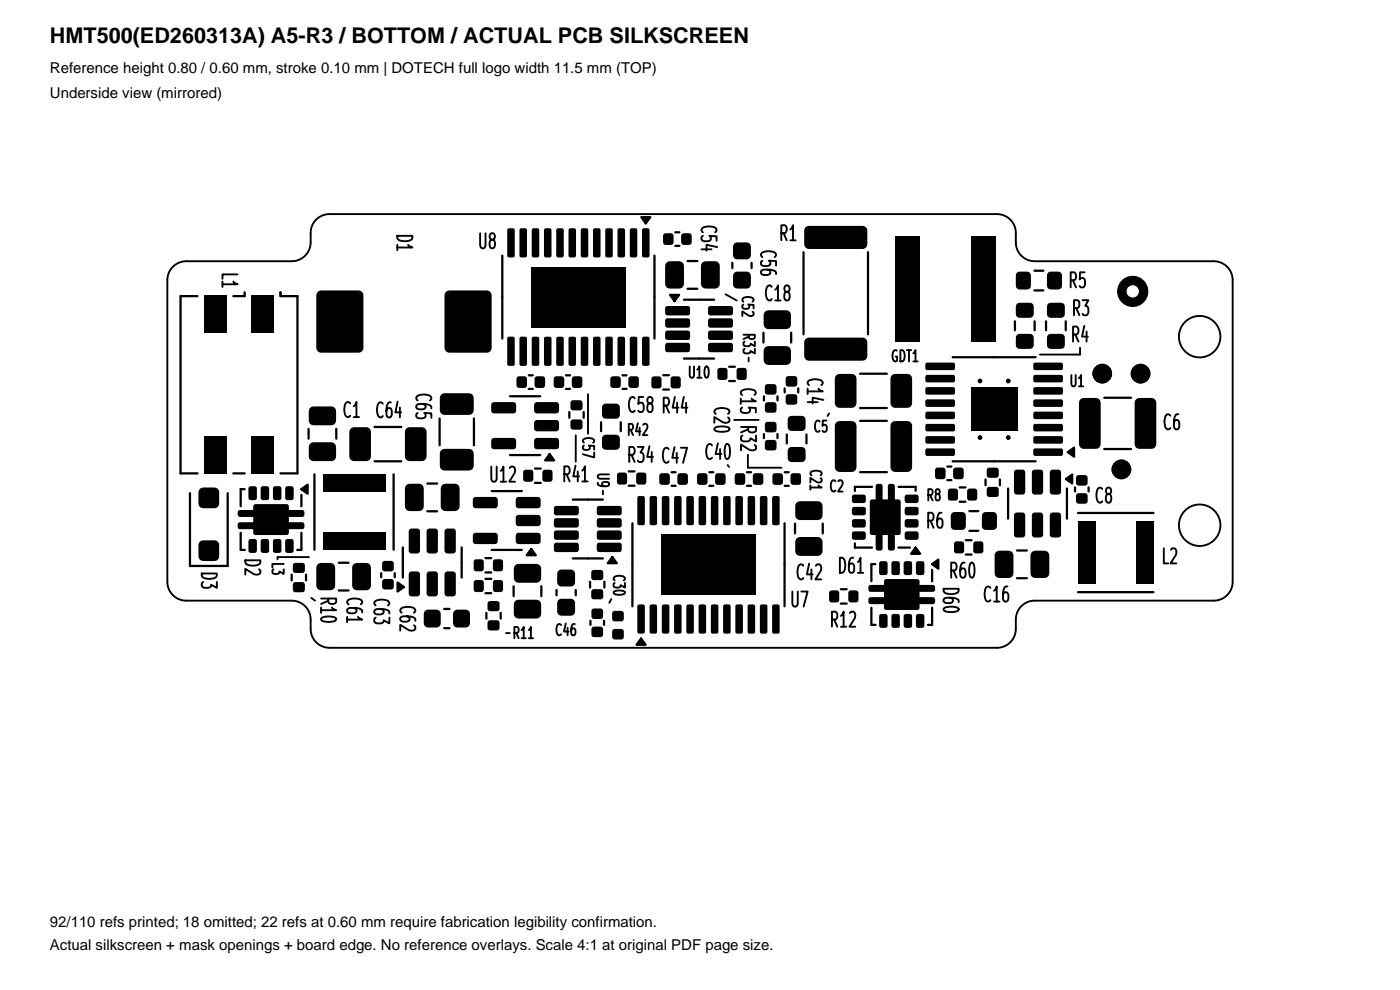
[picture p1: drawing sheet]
<svg xmlns="http://www.w3.org/2000/svg" width="297mm" height="210mm" viewBox="0 0 297 210" stroke-linecap="round" stroke-linejoin="round" font-family="sans-serif">
<g fill="#000" stroke="#000" stroke-width=".21">
<circle cx="233.8" cy="79.3" r="1.98"/>
<circle cx="240.3" cy="61.8" r="3.2"/>
<circle cx="242" cy="79.3" r="1.98"/>
<circle cx="207.9" cy="86.8" r=".4"/>
<circle cx="207.9" cy="92.8" r=".4"/>
<circle cx="207.9" cy="80.8" r=".4"/>
<circle cx="213.9" cy="86.8" r=".4"/>
<circle cx="213.9" cy="92.8" r=".4"/>
<circle cx="213.9" cy="80.8" r=".4"/>
<circle cx="237.9" cy="99.6" r="1.98"/>
</g>
<g fill="#000">
<path d="M107.7 48.5l1.1-.1 .3 .1 .1 .3v5.4l-.1 .3-.3 .1h-1l-.2-.4v-5.4zM110.3 48.5l1.1-.1 .3 .1 .1 .3v5.4l-.1 .3-.3 .1h-1l-.2-.4v-5.4zM112.9 48.5l1.1-.1 .3 .1 .1 .3v5.4l-.1 .3-.3 .1h-1l-.2-.4v-5.4zM115.5 48.5l1.1-.1 .3 .1 .1 .3v5.4l-.1 .3-.3 .1h-1l-.2-.4v-5.4zM118.1 48.5l1.1-.1 .3 .1 .1 .3v5.4l-.1 .3-.3 .1h-1l-.2-.4v-5.4zM120.7 48.5l1.1-.1 .3 .1 .1 .3v5.4l-.1 .3-.3 .1h-1l-.2-.4v-5.4zM123.3 48.5l1.1-.1 .3 .1 .1 .3v5.4l-.1 .3-.3 .1h-1l-.2-.4v-5.4zM125.9 48.5l1.1-.1 .3 .1 .1 .3v5.4l-.1 .3-.3 .1h-1l-.2-.4v-5.4zM128.5 48.5l1.1-.1 .3 .1 .1 .3v5.4l-.1 .3-.3 .1h-1l-.2-.4v-5.4zM131.1 48.5l1.1-.1 .3 .1 .1 .3v5.4l-.1 .3-.3 .1h-1l-.2-.4v-5.4zM112.7 56.6h20v12.8h-20zM133.7 48.5l1.1-.1 .3 .1 .1 .3v5.4l-.1 .3-.3 .1h-1l-.2-.4v-5.4z"/>
<path d="M136.3 48.5l1.1-.1 .3 .1 .1 .3v5.4l-.1 .3-.3 .1h-1l-.2-.4v-5.4zM136 46.1h2l-1 1.3zM140.8 49.6l.4-.1h1.1a.56 .56 0 0 1 .6 .5v1.4a.56 .56 0 0 1-.6 .6h-1.1a.56 .56 0 0 1-.5-.6v-1.4zM144.7 49.6l.4-.1h1.1a.56 .56 0 0 1 .5 .5v1.4a.56 .56 0 0 1-.5 .6h-1.1a.56 .56 0 0 1-.6-.6v-1.4zM155.8 51.7l.6-.3h2a.9 .9 0 0 1 .9 .9v1.8a.9 .9 0 0 1-.9 .9h-2a.9 .9 0 0 1-.9-.9v-1.8zM170.9 48.2l.7-.3h11.4a1 1 0 0 1 1 1v2.9a1 1 0 0 1-1 1h-11.4a1 1 0 0 1-1-1v-2.9zM215.7 57.9l.6-.3h1.6a.8 .8 0 0 1 .8 .8v2.2a.8 .8 0 0 1-.8 .8h-1.6a.8 .8 0 0 1-.8-.8v-2.2zM222.3 57.9l.6-.3h1.6a.8 .8 0 0 1 .8 .8v2.2a.8 .8 0 0 1-.8 .8h-1.6a.8 .8 0 0 1-.8-.8v-2.2zM43.2 62.6h4.8v8h-4.8zM53.4 62.6h4.8v8h-4.8zM67.4 61.9l.7-.3h8a1 1 0 0 1 1 1v11.2a1 1 0 0 1-1 1h-8a1 1 0 0 1-1-1v-11.2zM94.6 61.9l.7-.3h8a1 1 0 0 1 1 1v11.2a1 1 0 0 1-1 1h-8a1 1 0 0 1-1-1v-11.2z"/>
<path d="M107.7 71.5l1.1-.1 .3 .1 .1 .3v5.4l-.1 .3-.3 .1h-1l-.2-.4v-5.4zM110.3 71.5l1.1-.1 .3 .1 .1 .3v5.4l-.1 .3-.3 .1h-1l-.2-.4v-5.4zM112.9 71.5l1.1-.1 .3 .1 .1 .3v5.4l-.1 .3-.3 .1h-1l-.2-.4v-5.4zM115.5 71.5l1.1-.1 .3 .1 .1 .3v5.4l-.1 .3-.3 .1h-1l-.2-.4v-5.4zM118.1 71.5l1.1-.1 .3 .1 .1 .3v5.4l-.1 .3-.3 .1h-1l-.2-.4v-5.4zM120.7 71.5l1.1-.1 .3 .1 .1 .3v5.4l-.1 .3-.3 .1h-1l-.2-.4v-5.4zM123.3 71.5l1.1-.1 .3 .1 .1 .3v5.4l-.1 .3-.3 .1h-1l-.2-.4v-5.4zM125.9 71.5l1.1-.1 .3 .1 .1 .3v5.4l-.1 .3-.3 .1h-1l-.2-.4v-5.4zM128.5 71.5l1.1-.1 .3 .1 .1 .3v5.4l-.1 .3-.3 .1h-1l-.2-.4v-5.4zM131.1 71.5l1.1-.1 .3 .1 .1 .3v5.4l-.1 .3-.3 .1h-1l-.2-.4v-5.4zM133.7 71.5l1.1-.1 .3 .1 .1 .3v5.4l-.1 .3-.3 .1h-1l-.2-.4v-5.4zM136.3 71.5l1.1-.1 .3 .1 .1 .3v5.4l-.1 .3-.3 .1h-1l-.2-.4v-5.4z"/>
<path d="M141.4 55.7l.7-.3h2a1 1 0 0 1 1 1v3.8a1 1 0 0 1-1 1h-2a1 1 0 0 1-1-1v-3.8zM141.2 65.1l.4-.2 4.5 .1 .3 .4v1.2l-.5 .3h-4.5l-.3-.5v-1zM141.2 67.7l.4-.2 4.5 .1 .3 .4v1.2l-.5 .3h-4.5l-.3-.5v-1zM141.2 70.3l.4-.2 4.5 .1 .3 .4v1.2l-.5 .3h-4.5l-.3-.5v-1zM141.2 72.9l.4-.2 4.5 .1 .3 .4v1.2l-.5 .3h-4.5l-.3-.5v-1zM142.1 62.6h2l-1 1.3zM149 55.7l.7-.3h2a1 1 0 0 1 1 1v3.8a1 1 0 0 1-1 1h-2a1 1 0 0 1-1-1v-3.8zM150.3 72.9l.4-.2 4.5 .1 .3 .4v1.2l-.5 .3h-4.5l-.3-.5v-1zM150.3 70.3l.4-.2 4.5 .1 .3 .4v1.2l-.5 .3h-4.5l-.3-.5v-1zM150.3 67.7l.4-.2 4.5 .1 .3 .4v1.2l-.5 .3h-4.5l-.3-.5v-1zM150.3 65.1l.4-.2 4.5 .1 .3 .4v1.2l-.5 .3h-4.5l-.3-.5v-1zM152.3 78.2l.4-.2h1.1l.4 .2 .1 .4v1.5l-.1 .3-.4 .2h-1.1l-.4-.2-.1-.3v-1.5z"/>
<path d="M155.8 57.9l.6-.3h2a.9 .9 0 0 1 .9 .9v1.8a.9 .9 0 0 1-.9 .9h-2a.9 .9 0 0 1-.9-.9v-1.8zM156.4 78.2l.4-.2h1.1l.4 .2 .1 .4v1.5l-.1 .3-.4 .2h-1.1l-.4-.2-.1-.3v-1.5zM162.3 73.7l.7-.3h3.8a1 1 0 0 1 1 1v2a1 1 0 0 1-1 1h-3.8a1 1 0 0 1-1-1v-2zM162.3 66.1l.7-.3h3.8a1 1 0 0 1 1 1v2a1 1 0 0 1-1 1h-3.8a1 1 0 0 1-1-1v-2zM170.9 71.9l.7-.3h11.4a1 1 0 0 1 1 1v2.9a1 1 0 0 1-1 1h-11.4a1 1 0 0 1-1-1v-2.9zM190 50.1h5.2v22.4h-5.2zM196.4 77l.3-.1h5.5l.4 .3v.9l-.1 .3-.3 .1h-5.5l-.3-.1-.1-.3zM196.4 79.6l.3-.1h5.5l.4 .3v.9l-.1 .3-.3 .1h-5.5l-.3-.1-.1-.3zM206 50.1h5.2v22.4h-5.2zM215.7 71.1l.6-.3h2.2a.8 .8 0 0 1 .8 .8v1.6a.8 .8 0 0 1-.8 .8h-2.2a.8 .8 0 0 1-.8-.8v-1.6zM215.7 64.5l.6-.3h2.2a.8 .8 0 0 1 .8 .8v1.6a.8 .8 0 0 1-.8 .8h-2.2a.8 .8 0 0 1-.8-.8v-1.6zM222.3 64.5l.6-.3h2.2a.8 .8 0 0 1 .8 .8v1.6a.8 .8 0 0 1-.8 .8h-2.2a.8 .8 0 0 1-.8-.8v-1.6z"/>
<path d="M222.3 71.1l.6-.3h2.2a.8 .8 0 0 1 .8 .8v1.6a.8 .8 0 0 1-.8 .8h-2.2a.8 .8 0 0 1-.8-.8v-1.6zM219.3 79.6l.3-.1h5.5l.4 .3v.9l-.1 .3-.3 .1h-5.5l-.3-.1-.1-.3zM219.3 77l.3-.1h5.5l.4 .3v.9l-.1 .3-.3 .1h-5.5l-.3-.1-.1-.3zM43.2 92.6h4.8v8h-4.8zM53.4 92.6h4.8v8h-4.8zM65.8 94.1l.7-.3h3.8a1 1 0 0 1 1 1v2a1 1 0 0 1-1 1h-3.8a1 1 0 0 1-1-1v-2zM65.8 86.5l.7-.3h3.8a1 1 0 0 1 1 1v2a1 1 0 0 1-1 1h-3.8a1 1 0 0 1-1-1v-2zM74.4 90.9l.7-.3h2.6a1 1 0 0 1 1 1v5.2a1 1 0 0 1-1 1h-2.6a1 1 0 0 1-1-1v-5.2zM86.2 90.9l.7-.3h2.6a1 1 0 0 1 1 1v5.2a1 1 0 0 1-1 1h-2.6a1 1 0 0 1-1-1v-5.2zM93.6 95.5l.7-.3h5.2a1 1 0 0 1 1 1v2.6a1 1 0 0 1-1 1h-5.2a1 1 0 0 1-1-1v-2.6zM93.6 83.7l.7-.3h5.2a1 1 0 0 1 1 1v2.6a1 1 0 0 1-1 1h-5.2a1 1 0 0 1-1-1v-2.6zM104.4 85.5l.4-.2h4.1a.6 .6 0 0 1 .6 .6v1.2a.6 .6 0 0 1-.6 .6h-4.1a.6 .6 0 0 1-.6-.6v-1.2z"/>
<path d="M104.4 93.1l.4-.2h4.1a.6 .6 0 0 1 .6 .6v1.2a.6 .6 0 0 1-.6 .6h-4.1a.6 .6 0 0 1-.6-.6v-1.2zM109.7 80l.4-.2h1.1a.56 .56 0 0 1 .6 .6v1.3a.56 .56 0 0 1-.6 .6h-1.1a.56 .56 0 0 1-.5-.6v-1.3zM113.6 80l.4-.2h1.1a.56 .56 0 0 1 .5 .6v1.3a.56 .56 0 0 1-.5 .6h-1.1a.56 .56 0 0 1-.6-.6v-1.3zM116.6 96.3l1 1.4h-2zM117.6 80l.4-.2h1.1a.56 .56 0 0 1 .6 .6v1.3a.56 .56 0 0 1-.6 .6h-1.1a.56 .56 0 0 1-.5-.6v-1.3zM113.5 93.1l.4-.2h4.1a.6 .6 0 0 1 .6 .6v1.2a.6 .6 0 0 1-.6 .6h-4.1a.6 .6 0 0 1-.6-.6v-1.2zM113.5 89.3l.4-.2h4.1a.6 .6 0 0 1 .6 .6v1.2a.6 .6 0 0 1-.6 .6h-4.1a.6 .6 0 0 1-.6-.6v-1.2zM113.5 85.5l.4-.2h4.1a.6 .6 0 0 1 .6 .6v1.2a.6 .6 0 0 1-.6 .6h-4.1a.6 .6 0 0 1-.6-.6v-1.2zM121.5 80l.4-.2h1.1a.56 .56 0 0 1 .5 .6v1.3a.56 .56 0 0 1-.5 .6h-1.1a.56 .56 0 0 1-.6-.6v-1.3zM121.2 85.1l.4-.2h1.4l.4 .2 .2 .3v1.1l-.2 .4-.4 .2h-1.4l-.4-.2-.2-.4v-1.1zM121.2 89.1l.4-.1h1.4l.4 .1 .2 .4v1.1l-.2 .4-.4 .1h-1.4l-.4-.1-.2-.4v-1.1zM127.9 85.9l.6-.3h2.2a.8 .8 0 0 1 .8 .8v1.6a.8 .8 0 0 1-.8 .8h-2.2a.8 .8 0 0 1-.8-.8v-1.6z"/>
<path d="M127.9 92.5l.6-.3h2.2a.8 .8 0 0 1 .8 .8v1.6a.8 .8 0 0 1-.8 .8h-2.2a.8 .8 0 0 1-.8-.8v-1.6zM129.6 80l.4-.2h1.1a.56 .56 0 0 1 .6 .6v1.3a.56 .56 0 0 1-.6 .6h-1.1a.56 .56 0 0 1-.5-.6v-1.3zM133.5 80l.4-.2h1.1a.56 .56 0 0 1 .5 .6v1.3a.56 .56 0 0 1-.5 .6h-1.1a.56 .56 0 0 1-.6-.6v-1.3zM138.3 80l.4-.2h1.1l.4 .2 .1 .4v1.5l-.1 .3-.4 .2h-1.1l-.4-.2-.1-.3v-1.5zM142.4 80l.4-.2h1.1l.4 .2 .1 .4v1.5l-.1 .3-.4 .2h-1.1l-.4-.2-.1-.3v-1.5zM162.4 89.6l.4-.1h1.4a.56 .56 0 0 1 .5 .5v1.2a.56 .56 0 0 1-.5 .5h-1.4a.56 .56 0 0 1-.5-.5v-1.2zM162.4 93.5l.4-.2h1.4a.56 .56 0 0 1 .5 .6v1.1a.56 .56 0 0 1-.5 .6h-1.4a.56 .56 0 0 1-.5-.6v-1.1zM162.4 85.5l.4-.2h1.4a.56 .56 0 0 1 .5 .6v1.1a.56 .56 0 0 1-.5 .6h-1.4a.56 .56 0 0 1-.5-.6v-1.1zM162.4 81.6l.4-.1h1.4a.56 .56 0 0 1 .5 .5v1.2a.56 .56 0 0 1-.5 .5h-1.4a.56 .56 0 0 1-.5-.5v-1.2zM166.8 83.8l.4-.2h1.4a.56 .56 0 0 1 .5 .6v1.1a.56 .56 0 0 1-.5 .6h-1.4a.56 .56 0 0 1-.5-.6v-1.1zM166.8 79.9l.4-.1h1.4a.56 .56 0 0 1 .5 .5v1.2a.56 .56 0 0 1-.5 .5h-1.4a.56 .56 0 0 1-.5-.5v-1.2zM167.3 95.1l.6-.3h2.2a.8 .8 0 0 1 .8 .8v1.6a.8 .8 0 0 1-.8 .8h-2.2a.8 .8 0 0 1-.8-.8v-1.6z"/>
<path d="M167.3 88.5l.6-.3h2.2a.8 .8 0 0 1 .8 .8v1.6a.8 .8 0 0 1-.8 .8h-2.2a.8 .8 0 0 1-.8-.8v-1.6zM177.4 89.6l.7-.3h2.6a1 1 0 0 1 1 1v8.8a1 1 0 0 1-1 1h-2.6a1 1 0 0 1-1-1v-8.8zM177.4 79.6l.7-.3h2.6a1 1 0 0 1 1 1v5.2a1 1 0 0 1-1 1h-2.6a1 1 0 0 1-1-1v-5.2zM189.2 89.6l.7-.3h2.6a1 1 0 0 1 1 1v8.8a1 1 0 0 1-1 1h-2.6a1 1 0 0 1-1-1v-8.8zM189.2 79.6l.7-.3h2.6a1 1 0 0 1 1 1v5.2a1 1 0 0 1-1 1h-2.6a1 1 0 0 1-1-1v-5.2zM196.4 82.2l.3-.1h5.5l.4 .3v.9l-.1 .3-.3 .1h-5.5l-.3-.1-.1-.3zM196.4 84.8l.3-.1h5.5l.4 .3v.9l-.1 .3-.3 .1h-5.5l-.3-.1-.1-.3zM196.4 87.4l.3-.1h5.5l.4 .3v.9l-.1 .3-.3 .1h-5.5l-.3-.1-.1-.3zM196.4 90l.3-.1h5.5l.4 .3v.9l-.1 .3-.3 .1h-5.5l-.3-.1-.1-.3zM196.4 92.6l.3-.1h5.5l.4 .3v.9l-.1 .3-.3 .1h-5.5l-.3-.1-.1-.3zM196.4 95.2l.3-.1h5.5l.4 .3v.9l-.1 .3-.3 .1h-5.5l-.3-.1-.1-.3zM215.3 99.8l.4-.2h1.2a.6 .6 0 0 1 .6 .6v4.1a.6 .6 0 0 1-.6 .6h-1.2a.6 .6 0 0 1-.6-.6v-4.1z"/>
<path d="M206 82.2h9.8v9.2h-9.8zM219.1 99.8l.4-.2h1.2a.6 .6 0 0 1 .6 .6v4.1a.6 .6 0 0 1-.6 .6h-1.2a.6 .6 0 0 1-.6-.6v-4.1zM222.9 99.8l.4-.2h1.2a.6 .6 0 0 1 .6 .6v4.1a.6 .6 0 0 1-.6 .6h-1.2a.6 .6 0 0 1-.6-.6v-4.1zM219.3 95.2l.3-.1h5.5l.4 .3v.9l-.1 .3-.3 .1h-5.5l-.3-.1-.1-.3zM219.3 92.6l.3-.1h5.5l.4 .3v.9l-.1 .3-.3 .1h-5.5l-.3-.1-.1-.3zM219.3 90l.3-.1h5.5l.4 .3v.9l-.1 .3-.3 .1h-5.5l-.3-.1-.1-.3zM219.3 87.4l.3-.1h5.5l.4 .3v.9l-.1 .3-.3 .1h-5.5l-.3-.1-.1-.3zM219.3 84.8l.3-.1h5.5l.4 .3v.9l-.1 .3-.3 .1h-5.5l-.3-.1-.1-.3zM219.3 82.2l.3-.1h5.5l.4 .3v.9l-.1 .3-.3 .1h-5.5l-.3-.1-.1-.3zM226.5 95.9l1.4-.9v1.9zM229.2 84.7l.7-.3h2.6a1 1 0 0 1 1 1v8.8a1 1 0 0 1-1 1h-2.6a1 1 0 0 1-1-1v-8.8zM241 84.7l.7-.3h2.6a1 1 0 0 1 1 1v8.8a1 1 0 0 1-1 1h-2.6a1 1 0 0 1-1-1v-8.8z"/>
<path d="M42.4 114.9l.7-.3h2.4a1 1 0 0 1 1 1v2.4a1 1 0 0 1-1 1h-2.4a1 1 0 0 1-1-1v-2.4zM42.4 103.7l.7-.3h2.4a1 1 0 0 1 1 1v2.4a1 1 0 0 1-1 1h-2.4a1 1 0 0 1-1-1v-2.4zM50.6 108.3l.3-.1h3.9l.2 .3v.9l-.4 .3-3.9-.1-.3-.4zM50.6 110.9l.3-.1h3.9l.2 .3v.9l-.4 .3-3.9-.1-.3-.4zM52.8 103.3l1.2-.2 .5 .3v2.2l-.3 .5h-1l-.5-.3v-2.2zM52.8 114.5l1.2-.2 .5 .3v2.2l-.3 .5h-1l-.5-.3v-2.2zM53.9 107.1l.3-.2h6.6l.3 .2 .2 .3v5.6l-.2 .4-.3 .1h-6.6l-.3-.1-.2-.4v-5.6zM55.4 103.3l1.2-.2 .5 .3v2.2l-.3 .5h-1l-.5-.3v-2.2zM55.4 114.5l1.2-.2 .5 .3v2.2l-.3 .5h-1l-.5-.3v-2.2zM58 103.3l1.2-.2 .5 .3v2.2l-.3 .5h-1l-.5-.3v-2.2zM58 114.5l1.2-.2 .5 .3v2.2l-.3 .5h-1l-.5-.3v-2.2zM60.1 108.3l.3-.1h3.9l.2 .3v.9l-.4 .3-3.9-.1-.3-.4z"/>
<path d="M60.1 110.9l.3-.1h3.9l.2 .3v.9l-.4 .3-3.9-.1-.3-.4zM60.6 103.3l1.2-.2 .5 .3v2.2l-.3 .5h-1l-.5-.3v-2.2zM60.6 114.5l1.2-.2 .5 .3v2.2l-.3 .5h-1l-.5-.3v-2.2zM62.3 119.6l.4-.2h1.4l.4 .2 .2 .3v1.1l-.2 .4-.4 .2h-1.4l-.4-.2-.2-.4v-1.1zM63.9 103.8l1.4-1v1.9zM68.5 112.8h13.2v3.8h-13.2zM68.5 100.6h13.2v3.8h-13.2zM86.9 112.3l.4-.2h1.2a.6 .6 0 0 1 .6 .6v4.1a.6 .6 0 0 1-.6 .6h-1.2a.6 .6 0 0 1-.6-.6v-4.1zM86.2 102.9l.7-.3h2a1 1 0 0 1 1 1v3.8a1 1 0 0 1-1 1h-2a1 1 0 0 1-1-1v-3.8zM90.7 112.3l.4-.2h1.2a.6 .6 0 0 1 .6 .6v4.1a.6 .6 0 0 1-.6 .6h-1.2a.6 .6 0 0 1-.6-.6v-4.1zM94.5 112.3l.4-.2h1.2a.6 .6 0 0 1 .6 .6v4.1a.6 .6 0 0 1-.6 .6h-1.2a.6 .6 0 0 1-.6-.6v-4.1zM93.8 102.9l.7-.3h2a1 1 0 0 1 1 1v3.8a1 1 0 0 1-1 1h-2a1 1 0 0 1-1-1v-3.8z"/>
<path d="M100.5 105.6l.4-.2h4.1a.6 .6 0 0 1 .6 .6v1.2a.6 .6 0 0 1-.6 .6h-4.1a.6 .6 0 0 1-.6-.6v-1.2zM100.5 113.2l.4-.2h4.1a.6 .6 0 0 1 .6 .6v1.2a.6 .6 0 0 1-.6 .6h-4.1a.6 .6 0 0 1-.6-.6v-1.2zM109.3 119.9l.7-.3h3.8a1 1 0 0 1 1 1v2a1 1 0 0 1-1 1h-3.8a1 1 0 0 1-1-1v-2zM111.1 99.8l.4-.2h1.1l.4 .2 .1 .4v1.5l-.1 .3-.4 .2h-1.1l-.4-.2-.1-.3v-1.5zM112.7 116.5l1 1.3h-2zM109.6 113.2l.4-.2h4.1a.6 .6 0 0 1 .6 .6v1.2a.6 .6 0 0 1-.6 .6h-4.1a.6 .6 0 0 1-.6-.6v-1.2zM109.6 109.4l.4-.2h4.1a.6 .6 0 0 1 .6 .6v1.2a.6 .6 0 0 1-.6 .6h-4.1a.6 .6 0 0 1-.6-.6v-1.2zM109.6 105.6l.4-.2h4.1a.6 .6 0 0 1 .6 .6v1.2a.6 .6 0 0 1-.6 .6h-4.1a.6 .6 0 0 1-.6-.6v-1.2zM115.2 99.8l.4-.2h1.1l.4 .2 .1 .4v1.5l-.1 .3-.4 .2h-1.1l-.4-.2-.1-.3v-1.5zM117.6 107.5l.4-.2 4.5 .1 .3 .4v1.2l-.5 .3h-4.5l-.3-.5v-1zM117.6 110.1l.4-.2 4.5 .1 .3 .4v1.2l-.5 .3h-4.5l-.3-.5v-1zM117.6 112.7l.4-.2 4.5 .1 .3 .4v1.2l-.5 .3h-4.5l-.3-.5v-1z"/>
<path d="M117.6 115.3l.4-.2 4.5 .1 .3 .4v1.2l-.5 .3h-4.5l-.3-.5v-1zM129.9 118.2l1 1.3h-2zM131 100.4l.4-.2h1.1l.4 .2 .1 .4v1.5l-.1 .3-.4 .2h-1.1l-.4-.2-.1-.3v-1.5zM126.7 115.3l.4-.2 4.5 .1 .3 .4v1.2l-.5 .3h-4.5l-.3-.5v-1zM126.7 112.7l.4-.2 4.5 .1 .3 .4v1.2l-.5 .3h-4.5l-.3-.5v-1zM126.7 110.1l.4-.2 4.5 .1 .3 .4v1.2l-.5 .3h-4.5l-.3-.5v-1zM126.7 107.5l.4-.2 4.5 .1 .3 .4v1.2l-.5 .3h-4.5l-.3-.5v-1zM135.1 100.4l.4-.2h1.1l.4 .2 .1 .4v1.5l-.1 .3-.4 .2h-1.1l-.4-.2-.1-.3v-1.5zM135.3 105.3l1.1-.1 .3 .1 .1 .3v5.4l-.1 .3-.3 .1h-1l-.2-.4v-5.4zM137.9 105.3l1.1-.1 .3 .1 .1 .3v5.4l-.1 .3-.3 .1h-1l-.2-.4v-5.4zM140 100.5l.4-.1h1.1a.56 .56 0 0 1 .6 .5v1.4a.56 .56 0 0 1-.6 .6h-1.1a.56 .56 0 0 1-.5-.6v-1.4zM140.5 105.3l1.1-.1 .3 .1 .1 .3v5.4l-.1 .3-.3 .1h-1l-.2-.4v-5.4z"/>
<path d="M143.9 100.5l.4-.1h1.1a.56 .56 0 0 1 .5 .5v1.4a.56 .56 0 0 1-.5 .6h-1.1a.56 .56 0 0 1-.6-.6v-1.4zM143.1 105.3l1.1-.1 .3 .1 .1 .3v5.4l-.1 .3-.3 .1h-1l-.2-.4v-5.4zM145.7 105.3l1.1-.1 .3 .1 .1 .3v5.4l-.1 .3-.3 .1h-1l-.2-.4v-5.4zM148 100.5l.4-.1h1.1a.56 .56 0 0 1 .6 .5v1.4a.56 .56 0 0 1-.6 .6h-1.1a.56 .56 0 0 1-.5-.6v-1.4zM148.3 105.3l1.1-.1 .3 .1 .1 .3v5.4l-.1 .3-.3 .1h-1l-.2-.4v-5.4zM151.9 100.5l.4-.1h1.1a.56 .56 0 0 1 .5 .5v1.4a.56 .56 0 0 1-.5 .6h-1.1a.56 .56 0 0 1-.6-.6v-1.4zM150.9 105.3l1.1-.1 .3 .1 .1 .3v5.4l-.1 .3-.3 .1h-1l-.2-.4v-5.4zM153.5 105.3l1.1-.1 .3 .1 .1 .3v5.4l-.1 .3-.3 .1h-1l-.2-.4v-5.4zM156.1 105.3l1.1-.1 .3 .1 .1 .3v5.4l-.1 .3-.3 .1h-1l-.2-.4v-5.4zM156 100.5l.4-.1h1.1a.56 .56 0 0 1 .6 .5v1.4a.56 .56 0 0 1-.6 .6h-1.1a.56 .56 0 0 1-.5-.6v-1.4zM158.7 105.3l1.1-.1 .3 .1 .1 .3v5.4l-.1 .3-.3 .1h-1l-.2-.4v-5.4zM159.9 100.5l.4-.1h1.1a.56 .56 0 0 1 .5 .5v1.4a.56 .56 0 0 1-.5 .6h-1.1a.56 .56 0 0 1-.6-.6v-1.4z"/>
<path d="M161.3 105.3l1.1-.1 .3 .1 .1 .3v5.4l-.1 .3-.3 .1h-1l-.2-.4v-5.4zM164 100.5l.4-.1h1.1a.56 .56 0 0 1 .6 .5v1.4a.56 .56 0 0 1-.6 .6h-1.1a.56 .56 0 0 1-.5-.6v-1.4zM163.9 105.3l1.1-.1 .3 .1 .1 .3v5.4l-.1 .3-.3 .1h-1l-.2-.4v-5.4zM167.9 100.5l.4-.1h1.1a.56 .56 0 0 1 .5 .5v1.4a.56 .56 0 0 1-.5 .6h-1.1a.56 .56 0 0 1-.6-.6v-1.4zM169 106.6l.7-.3h3.8a1 1 0 0 1 1 1v2a1 1 0 0 1-1 1h-3.8a1 1 0 0 1-1-1v-2zM169 114.2l.7-.3h3.8a1 1 0 0 1 1 1v2a1 1 0 0 1-1 1h-3.8a1 1 0 0 1-1-1v-2zM180.9 105.1l.3-.2 2.2 .1 .3 .4-.1 1-.4 .3h-2.2l-.3-.5zM180.9 107.7l.3-.2 2.2 .1 .3 .4-.1 1-.4 .3h-2.2l-.3-.5zM180.9 110.3l.3-.2 2.2 .1 .3 .4-.1 1-.4 .3h-2.2l-.3-.5zM180.9 112.9l.3-.2 2.2 .1 .3 .4-.1 1-.4 .3h-2.2l-.3-.5zM186.6 119.2l1.2-.2 .5 .3v2.2l-.3 .5h-1l-.5-.3v-2.2zM185.9 102.8l.9-.2 .4 .3v3.9l-.3 .5h-.8l-.3-.3v-3.9z"/>
<path d="M185.9 112.3l.9-.2 .4 .3v3.9l-.3 .5h-.8l-.3-.3v-3.9zM189.2 119.2l1.2-.2 .5 .3v2.2l-.3 .5h-1l-.5-.3v-2.2zM188.5 102.8l.9-.2 .4 .3v3.9l-.3 .5h-.8l-.3-.3v-3.9zM188.5 112.3l.9-.2 .4 .3v3.9l-.3 .5h-.8l-.3-.3v-3.9zM184.7 106.1l.3-.2h5.6l.3 .2 .2 .3v6.6l-.2 .4-.3 .1h-5.6l-.3-.1-.2-.4v-6.6zM191.8 119.2l1.2-.2 .5 .3v2.2l-.3 .5h-1l-.5-.3v-2.2zM194.2 116.2l1 1.3h-1.9zM194.4 119.2l1.2-.2 .5 .3v2.2l-.3 .5h-1l-.5-.3v-2.2zM192.1 112.9l.3-.2 2.2 .1 .3 .4-.1 1-.4 .3h-2.2l-.3-.5zM192.1 110.3l.3-.2 2.2 .1 .3 .4-.1 1-.4 .3h-2.2l-.3-.5zM192.1 107.7l.3-.2 2.2 .1 .3 .4-.1 1-.4 .3h-2.2l-.3-.5zM192.1 105.1l.3-.2 2.2 .1 .3 .4-.1 1-.4 .3h-2.2l-.3-.5z"/>
<path d="M197.7 119.7l1.4-1v1.9zM198.5 99.3l.4-.1h1.1a.56 .56 0 0 1 .6 .5v1.4a.56 .56 0 0 1-.6 .6h-1.1a.56 .56 0 0 1-.5-.6v-1.4zM201.2 103.8l.4-.2h1.1l.4 .2 .1 .4v1.5l-.1 .3-.4 .2h-1.1l-.4-.2-.1-.3v-1.5zM201.9 108.9l.6-.3h1.6a.8 .8 0 0 1 .8 .8v2.2a.8 .8 0 0 1-.8 .8h-1.6a.8 .8 0 0 1-.8-.8v-2.2zM202.4 99.3l.4-.1h1.1a.56 .56 0 0 1 .5 .5v1.4a.56 .56 0 0 1-.5 .6h-1.1a.56 .56 0 0 1-.6-.6v-1.4zM202.5 115l.4-.2h1.1l.4 .2 .1 .4v1.5l-.1 .3-.4 .2h-1.1l-.4-.2-.1-.3v-1.5zM205.3 103.8l.4-.2h1.1l.4 .2 .1 .4v1.5l-.1 .3-.4 .2h-1.1l-.4-.2-.1-.3v-1.5zM208.5 108.9l.6-.3h1.6a.8 .8 0 0 1 .8 .8v2.2a.8 .8 0 0 1-.8 .8h-1.6a.8 .8 0 0 1-.8-.8v-2.2zM206.6 115l.4-.2h1.1l.4 .2 .1 .4v1.5l-.1 .3-.4 .2h-1.1l-.4-.2-.1-.3v-1.5zM209.5 103.4l.4-.1h1.4l.4 .1 .2 .4v1.1l-.2 .4-.4 .1h-1.4l-.4-.1-.2-.4v-1.1zM209.5 99.4l.4-.2h1.4l.4 .2 .2 .3v1.1l-.2 .4-.4 .2h-1.4l-.4-.2-.2-.4v-1.1zM215.3 108.9l.4-.2h1.2a.6 .6 0 0 1 .6 .6v4.1a.6 .6 0 0 1-.6 .6h-1.2a.6 .6 0 0 1-.6-.6v-4.1z"/>
<path d="M219.1 108.9l.4-.2h1.2a.6 .6 0 0 1 .6 .6v4.1a.6 .6 0 0 1-.6 .6h-1.2a.6 .6 0 0 1-.6-.6v-4.1zM222.9 108.9l.4-.2h1.2a.6 .6 0 0 1 .6 .6v4.1a.6 .6 0 0 1-.6 .6h-1.2a.6 .6 0 0 1-.6-.6v-4.1zM226.1 101.6l1.4-.9v1.9zM228.7 110.6h3.8v13.2h-3.8zM228.4 100.9l.4-.1h1.4a.56 .56 0 0 1 .5 .5v1.2a.56 .56 0 0 1-.5 .5h-1.4a.56 .56 0 0 1-.5-.5v-1.2zM228.4 104.8l.4-.2h1.4a.56 .56 0 0 1 .5 .6v1.1a.56 .56 0 0 1-.5 .6h-1.4a.56 .56 0 0 1-.5-.6v-1.1zM240.9 110.6h3.8v13.2h-3.8zM62.3 123.6l.4-.1h1.4l.4 .1 .2 .4v1.1l-.2 .4-.4 .1h-1.4l-.4-.1-.2-.4v-1.1zM67.4 119.7l.7-.3h2a1 1 0 0 1 1 1v3.8a1 1 0 0 1-1 1h-2a1 1 0 0 1-1-1v-3.8zM75 119.7l.7-.3h2a1 1 0 0 1 1 1v3.8a1 1 0 0 1-1 1h-2a1 1 0 0 1-1-1v-3.8zM81.2 123l.4-.2h1.4a.56 .56 0 0 1 .5 .6v1.1a.56 .56 0 0 1-.5 .6h-1.4a.56 .56 0 0 1-.5-.6v-1.1zM81.2 119.1l.4-.1h1.4a.56 .56 0 0 1 .5 .5v1.2a.56 .56 0 0 1-.5 .5h-1.4a.56 .56 0 0 1-.5-.5v-1.2z"/>
<path d="M84.3 123.6l1.4 .9-1.4 1zM86.9 121.4l.4-.2h1.2a.6 .6 0 0 1 .6 .6v4.1a.6 .6 0 0 1-.6 .6h-1.2a.6 .6 0 0 1-.6-.6v-4.1zM90.2 129.6l.6-.3h1.8a.9 .9 0 0 1 .9 .9v2a.9 .9 0 0 1-.9 .9h-1.8a.9 .9 0 0 1-.9-.9v-2zM90.7 121.4l.4-.2h1.2a.6 .6 0 0 1 .6 .6v4.1a.6 .6 0 0 1-.6 .6h-1.2a.6 .6 0 0 1-.6-.6v-4.1zM96.4 129.6l.6-.3h1.8a.9 .9 0 0 1 .9 .9v2a.9 .9 0 0 1-.9 .9h-1.8a.9 .9 0 0 1-.9-.9v-2zM94.5 121.4l.4-.2h1.2a.6 .6 0 0 1 .6 .6v4.1a.6 .6 0 0 1-.6 .6h-1.2a.6 .6 0 0 1-.6-.6v-4.1zM100.6 118.8l.4-.2h1.1l.4 .2 .1 .4v1.5l-.1 .3-.4 .2h-1.1l-.4-.2-.1-.3v-1.5zM100.6 123.2l.4-.2h1.1l.4 .2 .1 .4v1.5l-.1 .3-.4 .2h-1.1l-.4-.2-.1-.3v-1.5zM103.6 127.7l.4-.2h1.4l.4 .2 .2 .3v1.1l-.2 .4-.4 .2h-1.4l-.4-.2-.2-.4v-1.1zM103.6 131.7l.4-.1h1.4l.4 .1 .2 .4v1.1l-.2 .4-.4 .1h-1.4l-.4-.1-.2-.4v-1.1zM104.7 118.8l.4-.2h1.1l.4 .2 .1 .4v1.5l-.1 .3-.4 .2h-1.1l-.4-.2-.1-.3v-1.5zM104.7 123.2l.4-.2h1.1l.4 .2 .1 .4v1.5l-.1 .3-.4 .2h-1.1l-.4-.2-.1-.3v-1.5z"/>
<path d="M109.3 127.5l.7-.3h3.8a1 1 0 0 1 1 1v2a1 1 0 0 1-1 1h-3.8a1 1 0 0 1-1-1v-2zM118.5 121.1l.6-.3h2a.9 .9 0 0 1 .9 .9v1.8a.9 .9 0 0 1-.9 .9h-2a.9 .9 0 0 1-.9-.9v-1.8zM118.5 127.3l.6-.3h2a.9 .9 0 0 1 .9 .9v1.8a.9 .9 0 0 1-.9 .9h-2a.9 .9 0 0 1-.9-.9v-1.8zM125.6 121.1l.4-.2h1.4l.4 .2 .2 .3v1.1l-.2 .4-.4 .2h-1.4l-.4-.2-.2-.4v-1.1zM125.6 125.1l.4-.1h1.4l.4 .1 .2 .4v1.1l-.2 .4-.4 .1h-1.4l-.4-.1-.2-.4v-1.1zM125.6 129.2l.4-.1h1.4a.56 .56 0 0 1 .5 .5v1.2a.56 .56 0 0 1-.5 .5h-1.4a.56 .56 0 0 1-.5-.5v-1.2zM125.6 133.1l.4-.2h1.4a.56 .56 0 0 1 .5 .6v1.1a.56 .56 0 0 1-.5 .6h-1.4a.56 .56 0 0 1-.5-.6v-1.1zM130 129.7l.4-.1h1.4a.56 .56 0 0 1 .5 .5v1.2a.56 .56 0 0 1-.5 .5h-1.4a.56 .56 0 0 1-.5-.5v-1.2zM130 133.6l.4-.2h1.4a.56 .56 0 0 1 .5 .6v1.1a.56 .56 0 0 1-.5 .6h-1.4a.56 .56 0 0 1-.5-.6v-1.1zM136 135.5l1 1.3h-2zM135.3 128.3l1.1-.1 .3 .1 .1 .3v5.4l-.1 .3-.3 .1h-1l-.2-.4v-5.4zM137.9 128.3l1.1-.1 .3 .1 .1 .3v5.4l-.1 .3-.3 .1h-1l-.2-.4v-5.4z"/>
<path d="M140.3 113.4h20v12.8h-20zM140.5 128.3l1.1-.1 .3 .1 .1 .3v5.4l-.1 .3-.3 .1h-1l-.2-.4v-5.4zM143.1 128.3l1.1-.1 .3 .1 .1 .3v5.4l-.1 .3-.3 .1h-1l-.2-.4v-5.4zM145.7 128.3l1.1-.1 .3 .1 .1 .3v5.4l-.1 .3-.3 .1h-1l-.2-.4v-5.4zM148.3 128.3l1.1-.1 .3 .1 .1 .3v5.4l-.1 .3-.3 .1h-1l-.2-.4v-5.4zM150.9 128.3l1.1-.1 .3 .1 .1 .3v5.4l-.1 .3-.3 .1h-1l-.2-.4v-5.4zM153.5 128.3l1.1-.1 .3 .1 .1 .3v5.4l-.1 .3-.3 .1h-1l-.2-.4v-5.4zM156.1 128.3l1.1-.1 .3 .1 .1 .3v5.4l-.1 .3-.3 .1h-1l-.2-.4v-5.4zM158.7 128.3l1.1-.1 .3 .1 .1 .3v5.4l-.1 .3-.3 .1h-1l-.2-.4v-5.4zM161.3 128.3l1.1-.1 .3 .1 .1 .3v5.4l-.1 .3-.3 .1h-1l-.2-.4v-5.4zM163.9 128.3l1.1-.1 .3 .1 .1 .3v5.4l-.1 .3-.3 .1h-1l-.2-.4v-5.4zM176 125.4l.4-.2h1.1l.4 .2 .1 .4v1.5l-.1 .3-.4 .2h-1.1l-.4-.2-.1-.3v-1.5z"/>
<path d="M180.1 125.4l.4-.2h1.1l.4 .2 .1 .4v1.5l-.1 .3-.4 .2h-1.1l-.4-.2-.1-.3v-1.5zM184.4 124.2l.3-.1h3.9l.2 .3v.9l-.4 .3-3.9-.1-.3-.4zM184.4 126.8l.3-.1h3.9l.2 .3v.9l-.4 .3-3.9-.1-.3-.4zM186.6 130.4l1.2-.2 .5 .3v2.2l-.3 .5h-1l-.5-.3v-2.2zM187.7 123l.3-.2h6.6l.3 .2 .2 .3v5.6l-.2 .4-.3 .1h-6.6l-.3-.1-.2-.4v-5.6zM189.2 130.4l1.2-.2 .5 .3v2.2l-.3 .5h-1l-.5-.3v-2.2zM191.8 130.4l1.2-.2 .5 .3v2.2l-.3 .5h-1l-.5-.3v-2.2zM193.9 124.2l.3-.1h3.9l.2 .3v.9l-.4 .3-3.9-.1-.3-.4zM193.9 126.8l.3-.1h3.9l.2 .3v.9l-.4 .3-3.9-.1-.3-.4zM194.4 130.4l1.2-.2 .5 .3v2.2l-.3 .5h-1l-.5-.3v-2.2zM211.3 117.1l.7-.3h2a1 1 0 0 1 1 1v3.8a1 1 0 0 1-1 1h-2a1 1 0 0 1-1-1v-3.8zM218.9 117.1l.7-.3h2a1 1 0 0 1 1 1v3.8a1 1 0 0 1-1 1h-2a1 1 0 0 1-1-1v-3.8z"/>
</g>
<g fill="none" stroke="#000" stroke-width=".4">
<path d="M36.7 56.6a4 4 0 0 1 2.8-1.2h22.4a4 4 0 0 0 4-4v-2a4 4 0 0 1 4-4h141.6a4 4 0 0 1 4 4v2a4 4 0 0 0 4 4h38a4 4 0 0 1 4 4v64a4 4 0 0 1-4 4h-38a4 4 0 0 0-4 4v2a4 4 0 0 1-4 4h-141.6a4 4 0 0 1-4-4v-2a4 4 0 0 0-4-4h-22.4a4 4 0 0 1-4-4v-64a4 4 0 0 1 1.2-2.8zM153.9 62.4l2.4 1.4M158.8 75.9v.8M229.1 73.8v1.4h-8.5M122.1 92.3v5.6M124.7 83.6v8.4M154.4 98.7l.3 .4M155.7 89.1h5.2M158.7 96.5v2.7h7.1M175.9 87.7l-.3 .6M65.5 118.2h-6.6v.4M127.9 104.1v.8"/>
<path d="M66 126.8l.8 .6M107.3 134.3h.8M129.7 127.1l-.4 .8"/>
<circle cx="254.5" cy="71.4" r="4.4"/>
<circle cx="254.5" cy="111.4" r="4.4"/>
</g>
<g fill="none" stroke="#000" stroke-width=".48">
<path d="M106.6 54.2v17.6M136 46.1h2l-1 1.3zM138.8 54.2v17.6M143.3 49.3h.8M143.3 52.2h.8M145.9 55.4h2M155.4 55.8v1.1M159.4 55.8v1.1M170.5 53.5v17.4M184.1 53.5v17.4M219.5 57.4h1.9M41.9 62.8h-3.6v37.6h3.6"/>
<path d="M51.9 62v.8h-2.4M59.5 62v.8h3.6v37.6h-3.6M112.2 79.6h.8M120.1 79.6h.8M132.1 79.6h.8M140.7 79.6h1.2M142.1 62.6h2l-1 1.3zM145.1 63.6h6.4M145.1 76.1h6.4M145.9 61.3h2M154.7 77.8h1.2M162 70.6v2.1"/>
<path d="M167.8 70.6v2.1M182.5 79.3h5.6M202.1 75.8h17.6M215.3 68.2v1.9M219.5 61.6h1.9M219.5 68.2v1.9M221.9 68.2v1.9M226.1 68.2v1.9M65.5 91v2.1M71.3 91v2.1M79.5 97.9h5.6M79.5 90.6h5.6"/>
<path d="M93.3 88.8v5.7M100.5 88.8v5.7M108.2 84.1h6.4M108.2 96.5h6.4M112.2 82.5h.8M113.5 99.4h1.2M116.6 96.3l1 1.4h-2zM120.1 82.5h.8M120.8 87.4v1.2M123.8 87.4v1.2M127.5 89.6v1.9M131.7 89.6v1.9"/>
<path d="M132.1 82.5h.8M133.4 100h1.2M140.7 82.6h1.2M154.7 80.8h1.2M162.1 84.1v.8M162.1 92.1v.8M164.9 84.1v.8M164.9 92.1v.8M166.5 82.4v.8M166.9 92.2v1.9M169.3 82.4v.8M171.1 92.2v1.9"/>
<path d="M182.5 89.3h5.6M182.5 86.6h5.6M201 99h.8M202.1 97.9h17.6M226.5 95.9l1.4-.9v1.9zM234.3 84.4h5.6M234.3 95.3h5.6M40.3 104.6v15.5h8v-15.5M49.5 100.4h2.4M51.1 113v3.7h.8M51.9 103.8h-.8v3.6M63.9 105v2.4"/>
<path d="M63.9 113v3.7h-.8M63.9 103.8l1.4-1v1.9zM66.7 100.6v16M71.9 119.4h2M83.5 100.6v16M85.5 116.1v6.4M90.7 102.6h2M90.7 108.5h2M97.9 116.1v6.4M103 118.4h1.2M104.3 116.7h6.4M104.3 104.2h6.4"/>
<path d="M112.7 116.5l1 1.3h-2zM113.5 102.4h1.2M121.5 106h6.4M121.5 118.5h6.4M129.9 118.2l1 1.3h-2zM133.4 103h1.2M134.2 111v17.6M142.5 100.2h.8M142.5 103.1h.8M150.5 100.2h.8M150.5 103.1h.8M158.5 100.2h.8"/>
<path d="M158.5 103.1h.8M166.4 111v17.6M166.5 100.2h.8M166.5 103.1h.8M168.7 111.1v2.1M174.5 111.1v2.1M181.4 115.3v.9h3.6M182.5 100.2h5.6M185 103.3h-3.6v.9M185.7 119.7h-.8v3.6M190.6 116.2h2.4M190.6 103.3h3.6v.8"/>
<path d="M194.2 116.2l1 1.3h-1.9zM197.7 119.7l1.4-1v1.9zM201 101.9h.8M203.6 103.4h1.2M203.6 106.4h1.2M204.9 114.6h1.2M204.9 117.6h1.2M205.7 108.4h1.9M205.7 112.6h1.9M209.1 101.7v1.2M212.1 101.7v1.2M213.9 103.6v6.4"/>
<path d="M215.8 116.8h2M226.1 101.6l1.4-.9v1.9zM226.3 103.6v6.4M228.1 103.4v.8M228.7 108.8h16M230.9 103.4v.8M61.9 121.9v1.2M64.9 121.9v1.2M71.9 125.3h2M80.9 121.6v.8M83.7 121.6v.8M84.3 123.6l1.4 .9-1.4 1z"/>
<path d="M94.2 129.2h1.2M94.2 133.3h1.2M103 122.8h1.2M103 125.8h1.2M103 121.4h1.2M103.2 130v1.2M106.2 130v1.2M109 124.4v2.1M114.8 124.4v2.1M118.1 125.2v1.1M122.1 125.2v1.1M125.2 123.4v1.2"/>
<path d="M125.3 131.7v.8M128.1 131.7v.8M128.2 123.4v1.2M136 135.5l1 1.3h-2zM178.4 125h1.2M178.4 128h1.2M184.9 128.9v3.7h.8M197.7 120.9v2.4M197.7 128.9v3.7h-.8M215.8 122.7h2M228.7 125.6h16"/>
</g>
<circle cx="240.3" cy="61.8" r="1.2" fill="#fff" stroke="#fff" stroke-width=".21"/>
<text font-size="4.6" x="10.6" y="9.2">HMT500(ED260313A) A5-R3 / BOTTOM / ACTUAL PCB SILKSCREEN</text>
<g font-size="3.2">
<text x="10.6" y="15.5">Reference height 0.80 / 0.60 mm, stroke 0.10 mm | DOTECH full logo width 11.5 mm (TOP)</text>
<text x="10.6" y="20.8">Underside view (mirrored)</text>
<text x="147.8" y="47.5" transform="rotate(90 147.8 47.5)">C54</text>
<text x="83.3" y="49.4" transform="rotate(90 83.3 49.4)">D1</text>
<text x="101.2" y="53.6">U8</text>
<text x="160.5" y="52.7" transform="rotate(90 160.5 52.7)">C56</text>
<text x="165.1" y="51.9">R1</text>
<text x="46.2" y="57.5" transform="rotate(90 46.2 57.5)">L1</text>
<text x="161.9" y="64.7">C18</text>
<text x="226.5" y="61.9">R5</text>
<text x="227.2" y="67.8">R3</text>
<text x="227" y="73.4">R4</text>
<text x="87.3" y="83.1" transform="rotate(90 87.3 83.1)">C65</text>
<text x="156.2" y="82" transform="rotate(90 156.2 82)">C15</text>
<text x="170.4" y="79.9" transform="rotate(90 170.4 79.9)">C14</text>
<text x="72.5" y="89.4">C1</text>
<text x="79.4" y="89.5">C64</text>
<text x="132.8" y="88.4">C58 R44</text>
<text x="150.6" y="86" transform="rotate(90 150.6 86)">C20</text>
<text x="156.2" y="89.9" transform="rotate(90 156.2 89.9)">R32</text>
<text x="246.5" y="92">C6</text>
<text x="132.8" y="99">R34 C47</text>
<text x="149.2" y="98.3">C40</text>
<text x="103.5" y="103.1">U12</text>
<text x="119" y="103.1">R41</text>
<text x="232" y="107.6">C8</text>
<text x="196.2" y="112.9">R6</text>
<text x="51.1" y="118.2" transform="rotate(90 51.1 118.2)">D2</text>
<text x="41.8" y="121" transform="rotate(90 41.8 121)">D3</text>
<text x="168.6" y="123.9">C42</text>
<text x="177.5" y="122.5">D61</text>
<text x="199.2" y="124.2" transform="rotate(90 199.2 124.2)">D60</text>
<text x="201.1" y="123.5">R60</text>
<text x="246.2" y="120.5">L2</text>
<text x="67.1" y="126.3" transform="rotate(90 67.1 126.3)">R10</text>
<text x="72.7" y="126.4" transform="rotate(90 72.7 126.4)">C61</text>
<text x="78.4" y="126.6" transform="rotate(90 78.4 126.6)">C63</text>
<text x="83.9" y="128.2" transform="rotate(90 83.9 128.2)">C62</text>
<text x="167.4" y="129.6">U7</text>
<text x="208.3" y="128.6">C16</text>
<text x="175.8" y="133.9">R12</text>
<text x="10.6" y="196.6">92/110 refs printed; 18 omitted; 22 refs at 0.60 mm require fabrication legibility confirmation.</text>
<text x="10.6" y="201.5">Actual silkscreen + mask openings + board edge. No reference overlays. Scale 4:1 at original PDF page size.</text>
</g>
<g font-size="2.4">
<text x="156.8" y="62.5" transform="rotate(90 156.8 62.5)">C52</text>
<text x="157" y="70.5" transform="rotate(90 157 70.5)">R33</text>
<text x="188.9" y="77.4">GDT1</text>
<text x="145.8" y="80.9">U10</text>
<text x="226.7" y="82.7">U1</text>
<text x="122.9" y="92.5" transform="rotate(90 122.9 92.5)">C57</text>
<text x="132.9" y="93">R42</text>
<text x="172.4" y="92.3">C5</text>
<text x="126.1" y="100.1" transform="rotate(90 126.1 100.1)">U9</text>
<text x="171.2" y="99.4" transform="rotate(90 171.2 99.4)">C21</text>
<text x="175.8" y="105">C2</text>
<text x="196.4" y="106.9">R8</text>
<text x="57.1" y="119.1" transform="rotate(90 57.1 119.1)">L3</text>
<text x="129.4" y="121.7" transform="rotate(90 129.4 121.7)">C30</text>
<text x="108.6" y="136.1">R11</text>
<text x="117.6" y="135.5">C46</text>
</g>
</svg>
